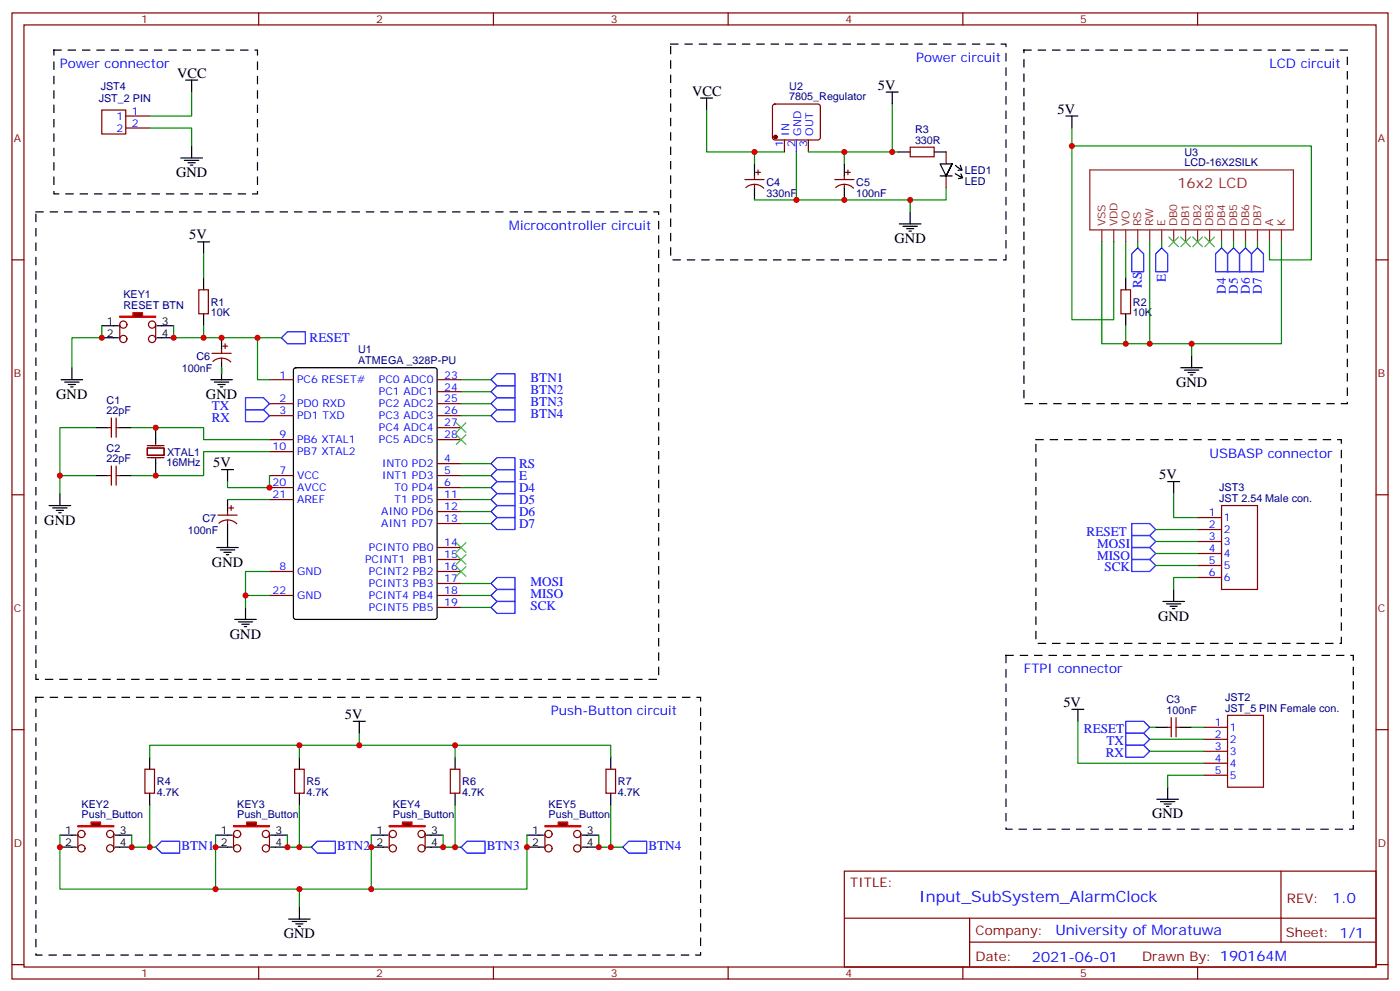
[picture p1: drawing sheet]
<svg xmlns="http://www.w3.org/2000/svg" width="412mm" height="292mm" viewBox="0 0 412 292" stroke-linecap="round" stroke-linejoin="round" font-family="sans-serif">
<g fill="none" stroke="#870000" stroke-width=".35">
<path d="M3.5 3.8h405.4v284.3h-405.4zM7.1 7.3h398.2v277.3h-398.2zM76.2 3.8v3.5M145.3 3.8v3.5M214.5 3.8v3.5M283.6 3.8v3.5M352.8 3.8v3.5M3.5 76.5h3.6M405.3 76.5h3.6M79.4 111.8h7M79.4 118.8h7M128.8 111.8h7"/>
<path d="M128.8 118.8h7M128.8 115.3h7M31.7 140h1.1M31.7 125.9h1.1M32.8 123v5.7M32.8 137.2v5.6M34.2 140h1.1M34.2 125.9h1.1M34.2 123v5.7M34.2 137.2v5.6M43.4 131.9h4.9v2.1h-4.9zM43.4 131.2h4.9"/>
<path d="M43.4 134.7h4.9M79.4 122.3h7M79.4 140h7M79.4 129.4h7M79.4 132.9h7M128.8 122.3h7M128.8 136.5h7M128.8 140h7M128.8 129.4h7M128.8 125.9h7M3.5 145.6h3.6M79.4 143.5h7"/>
<path d="M79.4 147h7M128.8 143.5h7M128.8 147h7M128.8 150.6h7M128.8 154.1h7M405.3 145.6h3.6M79.4 168.2h7M79.4 175.3h7M128.8 168.2h7M128.8 161.1h7M128.8 164.7h7M128.8 171.7h7"/>
<path d="M128.8 175.3h7M128.8 178.8h7M3.5 214.8h3.6M405.3 214.8h3.6M248.7 256.4h156.6v28.2h-156.6zM377.3 256.4v20.9M248.7 270.2h156.5M285.6 277.3h119.6M285.6 270.2v14.2M3.5 283.9h3.6M76.2 284.6v3.5M145.3 284.6v3.5"/>
<path d="M214.5 284.6v3.5M283.6 284.6v3.5M352.8 284.6v3.5M405.3 283.9h3.6"/>
</g>
<g fill="none" stroke="#000" stroke-width=".35">
<path d="M30 95.9h3.5M30 99.4h3.5M86.7 108.4l.4-.2h41l.6 .5 .1 72.9-.5 .7h-41.2l-.6-.4-.1-73zM28.2 125.9h3.5M28.2 140h3.5M35.3 125.9h3.5M35.3 140h3.5M45.9 125.9v4.9M45.9 135v5M14.5 148.8h6.3M15.5 149.5h4.3M16.6 150.2h2.1"/>
<path d="M17.3 150.9h.7M17.6 145.3v3.5"/>
</g>
<path d="M17.6 140h10.6M28.2 125.9h-10.6v19.4M38.8 125.9h21.2v3.5h19.4M79.4 132.9h-19.4v7.1h-21.2" fill="none" stroke="#008700" stroke-width=".35"/>
<path d="M35.3 93.1h3.9v-1.1h2.8v1.1h3.9v.3h-10.6z" fill="#870000" stroke="#f00" stroke-width=".35"/>
<g fill="none" stroke="#870000" stroke-width=".35">
<path d="M227.8 30.8l.4-.2h12.7l.5 .2 .3 .5-.1 9.5-.7 .4-12.9-.1-.5-.6v-9.2zM219.4 52.8h5.7M219.7 55.2a3.8 3.8 0 0 1 5.3 .2M222.2 51.8v1M222.2 54.3v1M222.6 50.7h1.4M223.3 50v1.4M231.1 41.2v3.5M238.1 41.2v3.5M245.9 52.8h5.6M246.2 55.2a3.8 3.8 0 0 1 5.2 .2M248.7 51.8v1"/>
<path d="M248.7 54.3v1M249.1 50.7h1.4M249.8 50v1.4M278.7 44.7v10.6M35.3 95.5v4.3M45.9 95.5v4.3M58.6 85.3h2.8v7.1h-2.8zM62.4 104h5.7M62.7 106.4a3.8 3.8 0 0 1 5.3 .1M65.3 102.9v1.1M65.3 105.4v1.1M65.6 101.9h1.4"/>
<path d="M66.3 101.2v1.4M64.2 151.6h5.6M64.5 154a3.8 3.8 0 0 1 5.2 .2M67 150.6v1M67 153v1.1M67.4 149.5h1.4M68.1 148.8v1.4M352.8 152.3h7M352.8 155.9h7M352.8 159.4h7M359.8 148.8h10.6v24.7h-10.6zM352.8 162.9h7"/>
<path d="M352.8 166.4h7M352.8 170h7M344 214.1h1M345 211.2v5.7M346.4 214.1h1.1M346.4 211.2v5.7M354.5 214.1h7.1M354.5 217.6h7.1M361.6 210.5h10.6v21.2h-10.6zM354.5 221.1h7.1M354.5 224.6h7.1M354.5 228.2h7.1"/>
<circle cx="36.3" cy="95.5" r="1.06"/>
<circle cx="36.3" cy="99.8" r="1.06"/>
<circle cx="44.8" cy="95.5" r="1.06"/>
<circle cx="44.8" cy="99.8" r="1.06"/>
</g>
<g fill="none" stroke="#000" stroke-width=".35">
<path d="M206.4 28.9h3.5M208.1 28.9v3.5M261.1 27.1h3.5M262.8 27.1v3.5M222.2 48.3v3.5M222.2 55.3v3.5M248.7 48.3v3.5M248.7 55.3v3.5M58.2 71.2h3.5M60 71.2v3.5M33.5 95.9h1.4M33.5 99.4h1.4"/>
<path d="M46.2 95.9h5M46.2 99.4h5M60 81.8v3.5M60 92.4v3.5M65.3 99.4v3.5M18 111.8h6.3M19 112.5h4.3M20.1 113.2h2.1M20.8 113.9h.7M21.2 108.2v3.6M62.1 111.8h6.3M63.1 112.5h4.3"/>
<path d="M64.2 113.2h2.1M64.9 113.9h.7M65.3 106.5v5.3M65.3 138.2h3.5M67 138.2v3.5M67 147v3.6M67 154.1v7M344 141.7h3.5M345.7 141.7v3.6M63.9 161.1h6.3M64.9 161.9h4.2M66 162.6h2.1"/>
<path d="M66.7 163.3h.7M72.3 178.8v3.5M342.5 177h6.4M343.6 177.7h4.2M344.7 178.4h2.1M345.4 179.1h.7M345.7 173.5v3.5M69.1 182.3h6.4M70.2 183h4.2M71.3 183.7h2.1M72 184.4h.7M315.7 208.8h3.6"/>
<path d="M317.5 208.8v3.5M340.4 214.1h3.6M347.5 214.1h3.5M340.8 235.2h6.3M341.8 235.9h4.3M342.9 236.6h2.1M343.6 237.3h.7M344 231.7v3.5"/>
</g>
<g fill="none" stroke="#008700" stroke-width=".35">
<path d="M208.1 32.4v12.3h23M262.8 30.6v14.1h-24.7M222.2 44.7v3.6M234.6 44.7v14.1M248.7 44.7v3.6M278.7 55.3v3.5h-56.5M60 74.7v7.1M30 95.9v3.5h-8.8v8.8M51.2 95.9v3.5h24.6v12.4h3.6M60 95.9v3.5M65.3 108.2v1.8M79.4 140v3.5h-12.4v-1.8"/>
<path d="M67 147h12.4M340.4 155.9h12.4M340.4 159.4h12.4M345.7 145.3v7h7.1M72.3 175.3h7.1M79.4 168.2h-7.1v10.6M340.4 162.9h12.4M340.4 166.4h12.4M352.8 170h-7.1v3.5M317.5 212.3v12.3h37M338.7 214.1h1.7M338.7 217.6h15.8"/>
<path d="M351 214.1h3.5M338.7 221.1h15.8M354.5 228.2h-10.5v3.5"/>
</g>
<path d="M234.6 41.2v3.5M333.4 154.1h5.3l1.7 1.8-1.7 1.7h-5.3zM333.4 157.6h5.3l1.7 1.8-1.7 1.7h-5.3zM333.4 161.1h5.3l1.7 1.8-1.7 1.8h-5.3zM333.4 164.7h5.3l1.7 1.7-1.7 1.8h-5.3zM331.6 212.3h5.3l1.8 1.8-1.8 1.7h-5.3zM331.6 215.8h5.3l1.8 1.8-1.8 1.8h-5.3zM331.6 219.4h5.3l1.8 1.7-1.8 1.8h-5.3z" fill="none" stroke="#00f" stroke-width=".35"/>
<circle cx="228.4" cy="40.3" r=".53" fill="#870000" stroke="#870000" stroke-width=".35"/>
<path d="M276.9 48.3h3.6l-1.8 3.5 1.8-3.5-1.8 3.5z" fill="#fff" stroke="#000" stroke-width=".35"/>
<g fill="none" stroke="#000" stroke-width=".35">
<path d="M264.6 44.7h3.5M275.2 44.7h3.5M276.9 51.8h3.6M281.4 51.1l2.1 1.2-.4-1.1M281.5 48.7l1.9 1.4-.5-1.4M283.3 50l-1.1 .1M283.4 52.3l-1 .3M264.9 65.9h6.4M266 66.6h4.2M267.1 67.3h2.1M267.8 68h.7M268.1 62.4v3.5"/>
<path d="M17.6 245.8h3.6M17.6 249.3h3.6"/>
</g>
<path d="M268.1 43.3h7.1v2.8h-7.1z" fill="none" stroke="#870000" stroke-width=".35"/>
<path d="M262.8 44.7h1.8M268.1 58.8v3.6" fill="none" stroke="#008700" stroke-width=".35"/>
<path d="M22.9 243h3.9v-1.1h2.8v1.1h3.9v.3h-10.6z" fill="#870000" stroke="#f00" stroke-width=".35"/>
<g fill="none" stroke="#870000" stroke-width=".35">
<path d="M22.9 245.5v4.2M33.5 245.5v4.2"/>
<circle cx="24" cy="245.5" r="1.06"/>
<circle cx="24" cy="249.7" r="1.06"/>
<circle cx="32.5" cy="245.5" r="1.06"/>
<circle cx="32.5" cy="249.7" r="1.06"/>
</g>
<path d="M21.2 245.8h1.4M21.2 249.3h1.4M33.9 245.8h4.9M33.9 249.3h4.9M63.5 245.8h3.5M63.5 249.3h3.5" fill="none" stroke="#000" stroke-width=".35"/>
<path d="M68.8 243h3.9v-1.1h2.8v1.1h3.9v.3h-10.6z" fill="#870000" stroke="#f00" stroke-width=".35"/>
<g fill="none" stroke="#870000" stroke-width=".35">
<path d="M68.8 245.5v4.2M79.4 245.5v4.2"/>
<circle cx="69.9" cy="245.5" r="1.06"/>
<circle cx="69.9" cy="249.7" r="1.06"/>
<circle cx="78.3" cy="245.5" r="1.06"/>
<circle cx="78.3" cy="249.7" r="1.06"/>
</g>
<path d="M67 245.8h1.4M67 249.3h1.4M79.7 245.8h5M79.7 249.3h5M109.4 245.8h3.5M109.4 249.3h3.5" fill="none" stroke="#000" stroke-width=".35"/>
<path d="M114.7 243h3.8v-1.1h2.9v1.1h3.8v.3h-10.5z" fill="#870000" stroke="#f00" stroke-width=".35"/>
<g fill="none" stroke="#870000" stroke-width=".35">
<path d="M114.7 245.5v4.2M125.2 245.5v4.2"/>
<circle cx="115.7" cy="245.5" r="1.06"/>
<circle cx="115.7" cy="249.7" r="1.06"/>
<circle cx="124.2" cy="245.5" r="1.06"/>
<circle cx="124.2" cy="249.7" r="1.06"/>
</g>
<path d="M112.9 245.8h1.4M112.9 249.3h1.4M125.6 245.8h4.9M125.6 249.3h4.9M155.2 245.8h3.5M155.2 249.3h3.5" fill="none" stroke="#000" stroke-width=".35"/>
<path d="M160.5 243h3.9v-1.1h2.8v1.1h3.9v.3h-10.6z" fill="#870000" stroke="#f00" stroke-width=".35"/>
<g fill="none" stroke="#870000" stroke-width=".35">
<path d="M37 34.1h7.1M37 37.7h7.1M330.2 85.3h2.8v7.1h-2.8zM42.7 226.4h2.8v7.1h-2.8zM86.8 226.4h2.8v7.1h-2.8zM132.6 226.4h2.9v7.1h-2.9zM178.5 226.4h2.8v7.1h-2.8zM160.5 245.5v4.2M171.1 245.5v4.2"/>
<circle cx="161.6" cy="245.5" r="1.06"/>
<circle cx="161.6" cy="249.7" r="1.06"/>
<circle cx="170" cy="245.5" r="1.06"/>
<circle cx="170" cy="249.7" r="1.06"/>
</g>
<g fill="none" stroke="#000" stroke-width=".35">
<path d="M54.7 23.6h3.5M56.4 23.6v3.5M314 34.1h3.5M315.7 34.1v3.6M53.3 46.5h6.3M54.3 47.2h4.3M55.4 47.9h2.1M56.1 48.6h.7M56.4 43v3.5M331.6 81.8v3.5M331.6 92.4v3.5M347.8 108.2h6.4"/>
<path d="M348.9 108.9h4.2M350 109.6h2.1M350.7 110.3h.7M351 104.7v3.5M104.1 212.3h3.5M105.8 212.3v3.5M44.1 222.9v3.5M44.1 233.5v3.5M88.2 222.9v3.5M88.2 233.5v3.5M134.1 222.9v3.5M134.1 233.5v3.5"/>
<path d="M179.9 222.9v3.5M179.9 233.5v3.5M158.7 245.8h1.5M158.7 249.3h1.5M171.4 245.8h5M171.4 249.3h5M85 270.5h6.4M86.1 271.2h4.2M87.1 271.9h2.2M87.8 272.6h.7M88.2 267v3.5"/>
</g>
<g fill="none" stroke="#008700" stroke-width=".35">
<path d="M44.1 37.7h12.3v5.3M56.4 27.1v7h-12.3M315.7 37.7v56.4h12.4v-22.9M315.7 43h70.6v33.5h-12.4v-5.3M324.6 71.2v30h7M331.6 71.2v10.6M335.1 71.2v1.8M338.7 71.2v30h-7.1M342.2 71.2v1.8M359.8 71.2v1.8M363.4 71.2v1.8M366.9 71.2v1.8"/>
<path d="M370.4 71.2v1.8M377.5 71.2v30h-38.8M75.8 99.4h7.1M331.6 95.9v5.3M135.8 111.8h8.8M135.8 115.3h8.8M135.8 118.8h8.8M351 101.2v3.5M135.8 122.3h8.8M135.8 136.5h8.8M135.8 140h8.8M135.8 143.5h8.8"/>
<path d="M135.8 147h8.8M135.8 150.6h8.8M135.8 154.1h8.8M135.8 178.8h8.8M135.8 175.3h8.8M135.8 171.7h8.8M88.2 219.4v3.5M105.8 215.8v3.6M134.1 219.4v3.5M44.1 222.9v-3.5h135.8v3.5M44.1 237v12.3M88.2 237v12.3"/>
<path d="M134.1 237v12.3M179.9 237v12.3h-3.5v-3.5M17.6 245.8v15.9h91.8v-15.9M38.8 245.8v3.5h7.1M63.5 245.8v15.9M84.7 245.8v3.5h7M130.5 245.8v3.5h5.3M155.2 245.8v15.9h-45.8M179.9 249.3h3.5M88.2 261.7v5.3"/>
</g>
<g fill="none" stroke="#00f" stroke-width=".35">
<path d="M333.4 74.7l1.7-1.7 1.8 1.7v5.3h-3.5zM342.2 73l1.8 1.7v5.3h-3.6v-5.3zM358.1 74.7l1.7-1.7 1.8 1.7v5.3h-3.5zM363.4 73l1.7 1.7v5.3h-3.5v-5.3zM365.1 74.7l1.8-1.7 1.8 1.7v5.3h-3.6zM370.4 73l1.8 1.7v5.3h-3.5v-5.3zM84.7 97.6h5.3v3.6h-5.3l-1.8-1.8zM72.3 117.1h5.3l1.8 1.7-1.8 1.8h-5.3zM144.6 111.8l1.8-1.8h5.3v3.5h-5.3zM144.6 115.3l1.8-1.8h5.3v3.6h-5.3zM144.6 118.8l1.8-1.7h5.3v3.5h-5.3zM72.3 120.6h5.3l1.8 1.7-1.8 1.8h-5.3z"/>
<path d="M144.6 122.3l1.8-1.7h5.3v3.5h-5.3zM144.6 136.5l1.8-1.8h5.3v3.5h-5.3zM144.6 140l1.8-1.8h5.3v3.5h-5.3zM144.6 143.5l1.8-1.8h5.3v3.6h-5.3zM144.6 147l1.8-1.7h5.3v3.5h-5.3zM144.6 150.6l1.8-1.8h5.3v3.5h-5.3zM144.6 154.1l1.8-1.8h5.3v3.6h-5.3zM144.6 178.8l1.8-1.8h5.3v3.6h-5.3zM144.6 175.3l1.8-1.8h5.3v3.5h-5.3zM144.6 171.7l1.8-1.7h5.3v3.5h-5.3zM45.9 249.3l1.7-1.7h5.3v3.5h-5.3zM93.5 247.6h5.3v3.5h-5.3l-1.8-1.8z"/>
<path d="M137.6 247.6h5.3v3.5h-5.3l-1.8-1.8zM185.2 247.6h5.3v3.5h-5.3l-1.8-1.8z"/>
</g>
<path d="M30 32.4h7v7h-7z" fill="none" stroke="#800000" stroke-width=".35"/>
<g fill="none" stroke="#3c3" stroke-width=".35">
<path d="M344.3 69.8l2.8 2.8M347.1 69.8l-2.8 2.8M347.8 69.8l2.9 2.8M350.7 69.8l-2.9 2.8M351.4 69.8l2.8 2.8M354.2 69.8l-2.8 2.8M354.9 69.8l2.8 2.8M357.7 69.8l-2.8 2.8M134.4 128l2.8 2.8M134.4 124.5l2.8 2.8M137.2 128l-2.8 2.8M137.2 124.5l-2.8 2.8"/>
<path d="M134.4 159.7l2.8 2.9M137.2 159.7l-2.8 2.9M134.4 163.3l2.8 2.8M134.4 166.8l2.8 2.8M137.2 163.3l-2.8 2.8M137.2 166.8l-2.8 2.8"/>
</g>
<g fill="none" stroke="#8c2424" stroke-width=".35">
<path d="M321 50h60v17.7h-60zM324.6 67.7v3.5M328.1 67.7v3.5M331.6 67.7v3.5M335.1 67.7v3.5M338.7 67.7v3.5M342.2 67.7v3.5M345.7 67.7v3.5M349.2 67.7v3.5M352.8 67.7v3.5M356.3 67.7v3.5M359.8 67.7v3.5"/>
<path d="M363.4 67.7v3.5M366.9 67.7v3.5M370.4 67.7v3.5M373.9 67.7v3.5M377.5 67.7v3.5"/>
</g>
<path d="M15.9 14.7h59.9v42.4h-59.9zM197.6 13h98.7v63.5h-98.7zM301.6 14.7h95.3v104.1h-95.3zM10.6 62.4h183.4v137.6h-183.4zM305.2 129.4h89.9v60h-89.9zM296.3 192.9h102.3v51.2h-102.3zM10.6 205.2h195.8v75.9h-195.8z" fill="none" stroke="#000" stroke-width=".35" stroke-dasharray="2.1 2.1"/>
<g fill="#c00">
<circle cx="45.9" cy="125.9" r=".88"/>
<circle cx="45.9" cy="140" r=".88"/>
<circle cx="17.6" cy="140" r=".88"/>
<circle cx="65.3" cy="99.4" r=".88"/>
<circle cx="51.2" cy="99.4" r=".88"/>
<circle cx="30" cy="99.4" r=".88"/>
<circle cx="60" cy="99.4" r=".88"/>
<circle cx="79.4" cy="143.5" r=".88"/>
<circle cx="72.3" cy="175.3" r=".88"/>
<circle cx="222.3" cy="44.7" r=".88"/>
<circle cx="248.7" cy="44.7" r=".88"/>
<circle cx="234.6" cy="58.8" r=".88"/>
<circle cx="262.8" cy="44.7" r=".88"/>
<circle cx="248.7" cy="58.8" r=".88"/>
<circle cx="268.1" cy="58.8" r=".88"/>
<circle cx="63.5" cy="261.7" r=".88"/>
<circle cx="17.6" cy="249.3" r=".88"/>
<circle cx="38.8" cy="249.3" r=".88"/>
<circle cx="130.5" cy="249.3" r=".88"/>
<circle cx="176.4" cy="249.3" r=".88"/>
<circle cx="109.4" cy="249.3" r=".88"/>
<circle cx="63.5" cy="249.3" r=".88"/>
<circle cx="44.1" cy="249.3" r=".88"/>
<circle cx="134.1" cy="249.3" r=".88"/>
<circle cx="84.7" cy="249.3" r=".88"/>
<circle cx="88.2" cy="249.3" r=".88"/>
<circle cx="134.1" cy="219.4" r=".88"/>
<circle cx="88.2" cy="219.4" r=".88"/>
<circle cx="105.8" cy="219.4" r=".88"/>
<circle cx="338.7" cy="101.2" r=".88"/>
<circle cx="315.7" cy="43" r=".88"/>
<circle cx="75.8" cy="99.4" r=".88"/>
<circle cx="331.6" cy="101.2" r=".88"/>
<circle cx="88.2" cy="261.7" r=".88"/>
<circle cx="179.9" cy="249.3" r=".88"/>
<circle cx="109.4" cy="261.7" r=".88"/>
<circle cx="155.2" cy="249.3" r=".88"/>
<circle cx="351" cy="101.2" r=".88"/>
</g>
<text font-size="4.6" fill="#00f" x="270.8" y="265.4">Input_SubSystem_AlarmClock</text>
<g font-size="4.2">
<text x="52.2" y="22.9">VCC</text>
<text x="203.9" y="28.2">VCC</text>
<text x="258.6" y="26.4">5V</text>
<text x="311.5" y="33.4">5V</text>
<text x="51.9" y="52.1">GND</text>
<text x="55.7" y="70.5">5V</text>
<text x="263.5" y="71.5">GND</text>
<text x="346.4" y="113.9">GND</text>
<text x="16.6" y="117.4">GND</text>
<text x="60.7" y="117.4">GND</text>
<text x="62.8" y="137.5">5V</text>
<text x="341.5" y="141">5V</text>
<text x="13.1" y="154.4">GND</text>
<text x="62.4" y="166.8">GND</text>
<text x="341.1" y="182.7">GND</text>
<text x="67.7" y="188">GND</text>
<text x="313.3" y="208.1">5V</text>
<text x="101.6" y="211.6">5V</text>
<text x="339.4" y="240.9">GND</text>
<text x="83.6" y="276.2">GND</text>
</g>
<text font-size="4.2" fill="#8d2323" x="346.9" y="55.3">16x2 LCD</text>
<g font-size="4.2" fill="#00f">
<text x="392.5" y="265.7">1.0</text>
<text x="310.9" y="275.2">University of Moratuwa</text>
<text x="304" y="283">2021-06-01</text>
</g>
<g font-size="3.9" fill="#00f">
<text x="17.6" y="20">Power connector</text>
<text x="269.9" y="18.3">Power circuit</text>
<text x="373.9" y="20">LCD circuit</text>
<text x="149.9" y="67.7">Microcontroller circuit</text>
<text x="343.4" y="82.9" transform="rotate(-90 343.4 82.9)">E</text>
<text x="336.4" y="84.7" transform="rotate(-90 336.4 84.7)">RS</text>
<text x="361.1" y="86.5" transform="rotate(-90 361.1 86.5)">D4</text>
<text x="364.6" y="86.5" transform="rotate(-90 364.6 86.5)">D5</text>
<text x="368.1" y="86.5" transform="rotate(-90 368.1 86.5)">D6</text>
<text x="371.7" y="86.5" transform="rotate(-90 371.7 86.5)">D7</text>
<text x="91.2" y="100.7">RESET</text>
<text x="156.3" y="112.5">BTN1</text>
<text x="156.3" y="116">BTN2</text>
<text x="156.3" y="119.5">BTN3</text>
<text x="62.4" y="120.6">TX</text>
<text x="62.4" y="124.1">RX</text>
<text x="156.3" y="123">BTN4</text>
<text x="152.9" y="137.8">RS</text>
<text x="356.3" y="134.7">USBASP connector</text>
<text x="152.9" y="141.3">E</text>
<text x="152.9" y="144.8">D4</text>
<text x="152.9" y="148.3">D5</text>
<text x="152.9" y="151.9">D6</text>
<text x="152.9" y="155.4">D7</text>
<text x="320.1" y="157.6">RESET</text>
<text x="323.2" y="161.1">MOSI</text>
<text x="323.2" y="164.7">MISO</text>
<text x="156.3" y="172.4">MOSI</text>
<text x="325.4" y="168.2">SCK</text>
<text x="156.3" y="179.5">SCK</text>
<text x="156.3" y="176">MISO</text>
<text x="301.6" y="198.2">FTPI connector</text>
<text x="162.3" y="210.5">Push-Button circuit</text>
<text x="319.3" y="215.8">RESET</text>
<text x="325.9" y="219.4">TX</text>
<text x="325.7" y="222.9">RX</text>
<text x="53.4" y="250.2">BTN1</text>
<text x="99.3" y="250.2">BTN2</text>
<text x="143.4" y="250.2">BTN3</text>
<text x="191" y="250.2">BTN4</text>
</g>
<g font-size="3.9" fill="#800">
<text x="250.5" y="261">TITLE:</text>
<text x="379.1" y="265.7">REV:</text>
<text x="287.4" y="275.2">Company:</text>
<text x="378.7" y="275.8">Sheet: 1/1</text>
<text x="287.4" y="282.9">Date:</text>
<text x="336.4" y="282.9">Drawn By: 190164M</text>
</g>
<g font-size="3.2" fill="#800">
<text x="41.6" y="6.8">1</text>
<text x="110.8" y="6.8">2</text>
<text x="179.9" y="6.8">3</text>
<text x="249.1" y="6.8">4</text>
<text x="318.2" y="6.8">5</text>
<text x="4.1" y="41.9">A</text>
<text x="405.9" y="41.9">A</text>
<text x="4.1" y="111.1">B</text>
<text x="405.9" y="111.1">B</text>
<text x="4.1" y="180.2">C</text>
<text x="405.9" y="180.2">C</text>
<text x="4.1" y="249.3">D</text>
<text x="405.9" y="249.3">D</text>
<text x="41.6" y="287.6">1</text>
<text x="110.8" y="287.6">2</text>
<text x="179.9" y="287.6">3</text>
<text x="249.1" y="287.6">4</text>
<text x="318.2" y="287.6">5</text>
</g>
<g font-size="3.2" fill="#000080">
<text x="29.1" y="30">JST_2 PIN</text>
<text x="29.7" y="26.4">JST4</text>
<text x="232.5" y="29.6">7805_Regulator</text>
<text x="232.5" y="26.4">U2</text>
<text x="269.5" y="39.1">R3</text>
<text x="269.5" y="42.3">330R</text>
<text x="348.9" y="45.8">U3</text>
<text x="284.2" y="51.2">LED1</text>
<text x="348.9" y="49">LCD-16X2SILK</text>
<text x="225.8" y="57.9">330nF</text>
<text x="225.8" y="54.7">C4</text>
<text x="252.2" y="57.9">100nF</text>
<text x="252.2" y="54.7">C5</text>
<text x="284.2" y="54.3">LED</text>
<text x="36.4" y="87.8">KEY1</text>
<text x="36.4" y="90.9">RESET BTN</text>
<text x="62.1" y="93.1">10K</text>
<text x="62.1" y="90">R1</text>
<text x="333.7" y="93.1">10K</text>
<text x="333.7" y="90">R2</text>
<text x="57.9" y="105.9">C6</text>
<text x="105.5" y="107.2">ATMEGA _328P-PU</text>
<text x="105.5" y="104">U1</text>
<text x="53.5" y="109.4">100nF</text>
<text x="31.4" y="118.9">C1</text>
<text x="31.4" y="122">22pF</text>
<text x="31.4" y="136.1">22pF</text>
<text x="31.4" y="133">C2</text>
<text x="49" y="137.2">16MHz</text>
<text x="49.2" y="134.1">XTAL1</text>
<text x="359.1" y="147.7">JST 2.54 Male con.</text>
<text x="359.1" y="144.5">JST3</text>
<text x="59.6" y="153.5">C7</text>
<text x="55.3" y="157">100nF</text>
<text x="343.6" y="207">C3</text>
<text x="360.9" y="209.5">JST_5 PIN Female con.</text>
<text x="360.9" y="206.3">JST2</text>
<text x="343.6" y="210.2">100nF</text>
<text x="46.2" y="231.1">R4</text>
<text x="90.3" y="231.1">R5</text>
<text x="136.2" y="231.1">R6</text>
<text x="182" y="231.1">R7</text>
<text x="24" y="237.7">KEY2</text>
<text x="46.2" y="234.3">4.7K</text>
<text x="69.9" y="237.7">KEY3</text>
<text x="90.3" y="234.3">4.7K</text>
<text x="115.7" y="237.7">KEY4</text>
<text x="136.2" y="234.3">4.7K</text>
<text x="161.6" y="237.7">KEY5</text>
<text x="182" y="234.3">4.7K</text>
<text x="24" y="240.9">Push_Button</text>
<text x="69.9" y="240.9">Push_Button</text>
<text x="115.7" y="240.9">Push_Button</text>
<text x="161.6" y="240.9">Push_Button</text>
</g>
<g font-size="3.2" fill="#00f">
<text x="34.3" y="35.2">1</text>
<text x="38.8" y="33.8">1</text>
<text x="34.3" y="38.7">2</text>
<text x="38.8" y="37.3">2</text>
<text x="232.5" y="39.9" transform="rotate(-90 232.5 39.9)">IN</text>
<text x="236" y="39.9" transform="rotate(-90 236 39.9)">GND</text>
<text x="239.5" y="39.9" transform="rotate(-90 239.5 39.9)">OUT</text>
<text x="230.7" y="43.4" transform="rotate(-90 230.7 43.4)">1</text>
<text x="234.2" y="43.4" transform="rotate(-90 234.2 43.4)">2</text>
<text x="237.8" y="43.4" transform="rotate(-90 237.8 43.4)">3</text>
<text x="82.3" y="111.4">1</text>
<text x="87.5" y="112.8">PC6 RESET#</text>
<text x="111.6" y="112.8">PC0 ADC0</text>
<text x="130.9" y="111.4">23</text>
<text x="82.3" y="118.5">2</text>
<text x="87.5" y="119.9">PD0 RXD</text>
<text x="111.6" y="116.3">PC1 ADC1</text>
<text x="111.6" y="119.9">PC2 ADC2</text>
<text x="130.9" y="114.9">24</text>
<text x="130.9" y="118.5">25</text>
<text x="82.3" y="122">3</text>
<text x="87.5" y="123.4">PD1 TXD</text>
<text x="111.6" y="123.4">PC3 ADC3</text>
<text x="130.9" y="122">26</text>
<text x="130.9" y="125.5">27</text>
<text x="82.3" y="129">9</text>
<text x="87.5" y="130.5">PB6 XTAL1</text>
<text x="111.6" y="126.9">PC4 ADC4</text>
<text x="111.6" y="130.5">PC5 ADC5</text>
<text x="130.9" y="129">28</text>
<text x="80.3" y="132.6">10</text>
<text x="87.5" y="134">PB7 XTAL2</text>
<text x="112.5" y="137.5">INT0 PD2</text>
<text x="130.9" y="136.1">4</text>
<text x="80.3" y="143.2">20</text>
<text x="82.3" y="139.6">7</text>
<text x="87.5" y="141">VCC</text>
<text x="112.5" y="141">INT1 PD3</text>
<text x="130.9" y="139.6">5</text>
<text x="130.9" y="143.2">6</text>
<text x="80.3" y="146.7">21</text>
<text x="87.5" y="144.6">AVCC</text>
<text x="87.5" y="148.1">AREF</text>
<text x="116.2" y="144.6">T0 PD4</text>
<text x="116.2" y="148.1">T1 PD5</text>
<text x="130.9" y="146.7">11</text>
<text x="112.3" y="151.6">AIN0 PD6</text>
<text x="112.3" y="155.2">AIN1 PD7</text>
<text x="130.9" y="150.2">12</text>
<text x="130.9" y="153.7">13</text>
<text x="356.1" y="152">1</text>
<text x="356.1" y="155.5">2</text>
<text x="360.5" y="153.4">1</text>
<text x="130.9" y="160.8">14</text>
<text x="356.1" y="159">3</text>
<text x="360.5" y="156.9">2</text>
<text x="360.5" y="160.4">3</text>
<text x="82.3" y="167.9">8</text>
<text x="107.6" y="165.7">PCINT1</text>
<text x="108.7" y="162.2">PCINT0 PB0</text>
<text x="121.6" y="165.7">PB1</text>
<text x="130.9" y="164.3">15</text>
<text x="130.9" y="167.9">16</text>
<text x="356.1" y="162.6">4</text>
<text x="356.1" y="166.1">5</text>
<text x="360.5" y="164">4</text>
<text x="360.5" y="167.5">5</text>
<text x="87.5" y="169.3">GND</text>
<text x="108.7" y="169.3">PCINT2 PB2</text>
<text x="108.7" y="172.8">PCINT3 PB3</text>
<text x="130.9" y="171.4">17</text>
<text x="356.1" y="169.6">6</text>
<text x="360.5" y="171">6</text>
<text x="80.3" y="174.9">22</text>
<text x="87.5" y="176.3">GND</text>
<text x="108.7" y="176.3">PCINT4 PB4</text>
<text x="108.7" y="179.8">PCINT5 PB5</text>
<text x="130.9" y="174.9">18</text>
<text x="130.9" y="178.4">19</text>
<text x="357.8" y="213.7">1</text>
<text x="362.3" y="215.1">1</text>
<text x="357.8" y="217.2">2</text>
<text x="357.8" y="220.8">3</text>
<text x="362.3" y="218.7">2</text>
<text x="357.8" y="224.3">4</text>
<text x="357.8" y="227.8">5</text>
<text x="362.3" y="222.2">3</text>
<text x="362.3" y="225.7">4</text>
<text x="362.3" y="229.2">5</text>
</g>
<g font-size="3.2" fill="#8d2323">
<text x="325.6" y="66.6" transform="rotate(-90 325.6 66.6)">VSS</text>
<text x="329.1" y="66.6" transform="rotate(-90 329.1 66.6)">VDD</text>
<text x="332.7" y="66.6" transform="rotate(-90 332.7 66.6)">VO</text>
<text x="336.2" y="66.6" transform="rotate(-90 336.2 66.6)">RS</text>
<text x="339.7" y="66.6" transform="rotate(-90 339.7 66.6)">RW</text>
<text x="343.3" y="66.6" transform="rotate(-90 343.3 66.6)">E</text>
<text x="346.8" y="66.6" transform="rotate(-90 346.8 66.6)">DB0</text>
<text x="350.3" y="66.6" transform="rotate(-90 350.3 66.6)">DB1</text>
<text x="353.8" y="66.6" transform="rotate(-90 353.8 66.6)">DB2</text>
<text x="357.4" y="66.6" transform="rotate(-90 357.4 66.6)">DB3</text>
<text x="360.9" y="66.6" transform="rotate(-90 360.9 66.6)">DB4</text>
<text x="364.4" y="66.6" transform="rotate(-90 364.4 66.6)">DB5</text>
<text x="367.9" y="66.6" transform="rotate(-90 367.9 66.6)">DB6</text>
<text x="371.5" y="66.6" transform="rotate(-90 371.5 66.6)">DB7</text>
<text x="375" y="66.6" transform="rotate(-90 375 66.6)">A</text>
<text x="378.5" y="66.6" transform="rotate(-90 378.5 66.6)">K</text>
</g>
<g font-size="3.2">
<text x="31.5" y="95.5">1</text>
<text x="47.6" y="95.5">3</text>
<text x="31.5" y="99.1">2</text>
<text x="47.6" y="99.1">4</text>
<text x="19.1" y="245.5">1</text>
<text x="35.3" y="245.5">3</text>
<text x="65" y="245.5">1</text>
<text x="81.1" y="245.5">3</text>
<text x="110.9" y="245.5">1</text>
<text x="127" y="245.5">3</text>
<text x="156.7" y="245.5">1</text>
<text x="172.9" y="245.5">3</text>
<text x="19.1" y="249">2</text>
<text x="35.3" y="249">4</text>
<text x="65" y="249">2</text>
<text x="81.1" y="249">4</text>
<text x="110.9" y="249">2</text>
<text x="127" y="249">4</text>
<text x="156.7" y="249">2</text>
<text x="172.9" y="249">4</text>
</g>
</svg>
